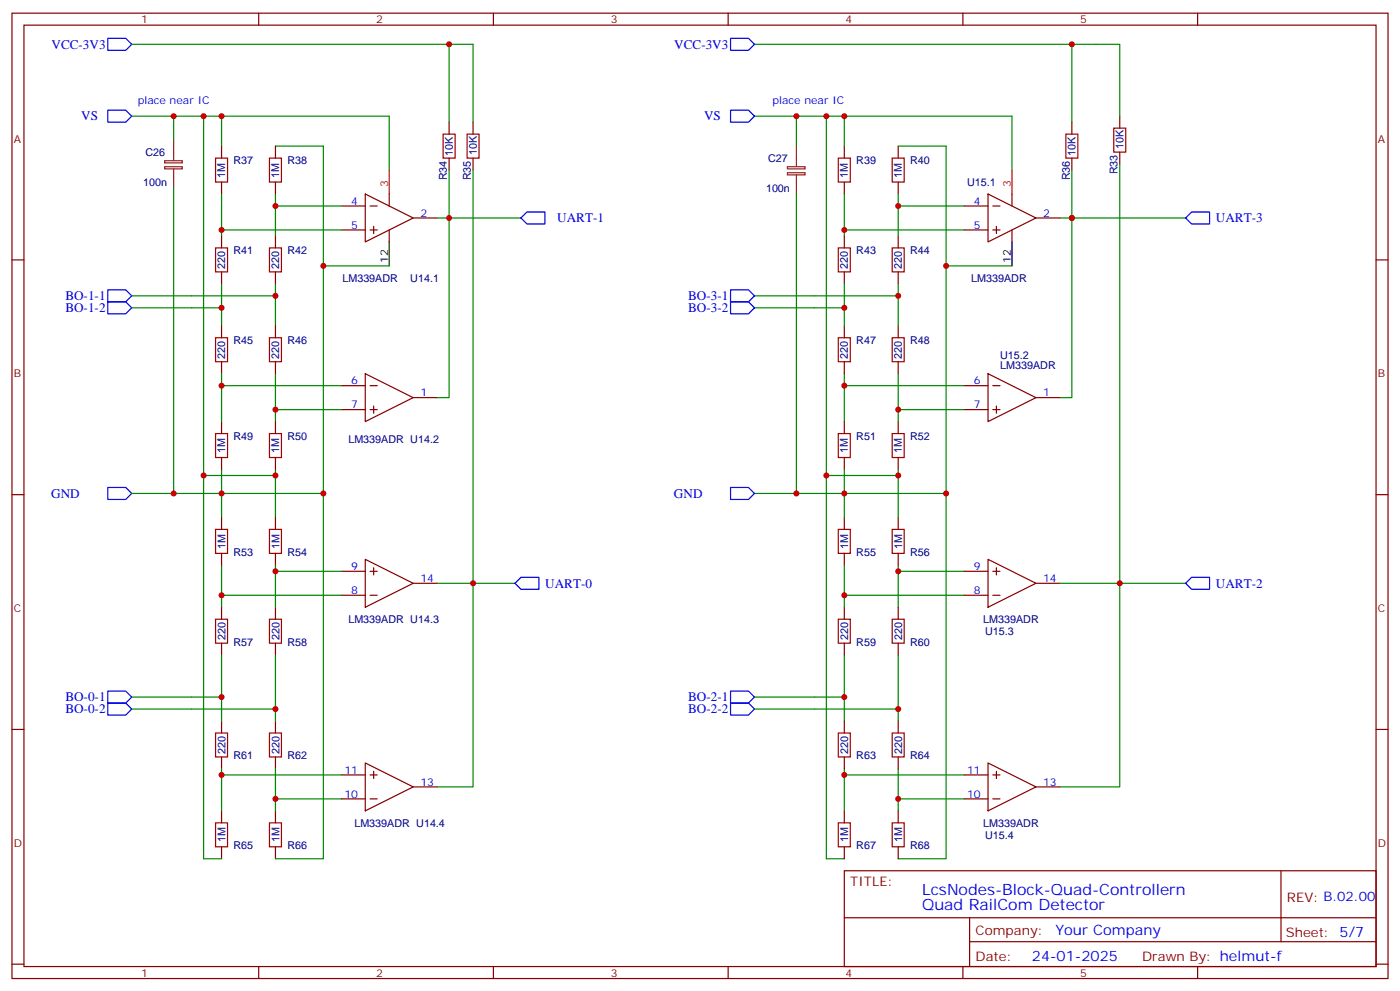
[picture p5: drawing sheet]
<svg xmlns="http://www.w3.org/2000/svg" width="412mm" height="292mm" viewBox="0 0 412 292" stroke-linecap="round" stroke-linejoin="round" font-family="sans-serif">
<g fill="none" stroke="#870000" stroke-width=".35">
<path d="M3.5 3.9h405.4v284.3h-405.4zM7.1 7.4h398.2v277.3h-398.2zM76.2 3.9v3.5M145.3 3.9v3.5M214.5 3.9v3.5M283.6 3.9v3.5M352.8 3.9v3.5M132.3 36v3.5M139.3 36v3.5M315.7 36v3.5M329.8 34.2v3.5M65.3 43v3.6"/>
<path d="M65.3 53.6v3.6M81.1 43v3.6M81.1 53.6v3.6M107.6 57.2l14.1 7-14.1 7.1zM114.7 57.2v3.5M132.3 46.6v3.5M139.3 46.6v3.5M248.7 43v3.6M248.7 53.6v3.6M264.6 43v3.6M264.6 53.6v3.6M291 57.2l14.2 7-14.2 7.1z"/>
<path d="M298.1 57.2v3.5M315.7 46.6v3.5M329.8 44.8v3.5M3.5 76.6h3.6M65.3 69.5v3.5M81.1 69.5v3.5M100.5 60.7h7.1M100.5 67.7h7.1M109 60.7h2.1M109 67.7h2.1M110.1 66.7v2.1M114.7 67.7v3.6"/>
<path d="M121.7 64.2h7.1M248.7 69.5v3.5M264.6 69.5v3.5M284 60.7h7M284 67.7h7M292.5 60.7h2.1M292.5 67.7h2.1M293.5 66.7v2.1M298.1 67.7v3.6M305.2 64.2h7M405.3 76.6h3.6M65.3 80.1v3.5"/>
<path d="M65.3 96v3.5M81.1 80.1v3.5M81.1 96v3.5M248.7 80.1v3.5M248.7 96v3.5M264.6 80.1v3.5M264.6 96v3.5M65.3 106.5v3.6M81.1 106.5v3.6M100.5 113.6h7.1M107.6 110.1l14.1 7-14.1 7.1zM109 113.6h2.1"/>
<path d="M110.1 119.6v2.1M121.7 117.1h7.1M248.7 106.5v3.6M264.6 106.5v3.6M284 113.6h7M291 110.1l14.2 7-14.2 7.1zM292.5 113.6h2.1M293.5 119.6v2.1M305.2 117.1h7M65.3 124.2v3.5M65.3 134.8v3.5M81.1 124.2v3.5"/>
<path d="M81.1 134.8v3.5M100.5 120.7h7.1M109 120.7h2.1M248.7 124.2v3.5M248.7 134.8v3.5M264.6 124.2v3.5M264.6 134.8v3.5M284 120.7h7M292.5 120.7h2.1M3.5 145.7h3.6M65.3 152.4v3.5M81.1 152.4v3.5"/>
<path d="M248.7 152.4v3.5M264.6 152.4v3.5M405.3 145.7h3.6M65.3 163v3.5M65.3 178.9v3.5M81.1 163v3.5M81.1 178.9v3.5M100.5 175.3h7.1M100.5 168.3h7.1M107.6 164.7l14.1 7.1-14.1 7.1zM109 175.3h2.1M109 168.3h2.1"/>
<path d="M110.1 167.2v2.1M121.7 171.8h7.1M248.7 163v3.5M248.7 178.9v3.5M264.6 163v3.5M264.6 178.9v3.5M284 175.3h7M284 168.3h7M291 164.7l14.2 7.1-14.2 7.1zM292.5 175.3h2.1M292.5 168.3h2.1M293.5 167.2v2.1"/>
<path d="M305.2 171.8h7M65.3 189.4v3.6M81.1 189.4v3.6M248.7 189.4v3.6M264.6 189.4v3.6M3.5 214.8h3.6M65.3 212.4v3.5M81.1 212.4v3.5M248.7 212.4v3.5M264.6 212.4v3.5M405.3 214.8h3.6M65.3 223v3.5"/>
<path d="M65.3 238.8v3.6M81.1 223v3.5M81.1 238.8v3.6M100.5 228.2h7.1M100.5 235.3h7.1M107.6 224.7l14.1 7.1-14.1 7zM109 228.2h2.1M109 235.3h2.1M110.1 227.2v2.1M121.7 231.8h7.1M248.7 223v3.5M248.7 238.8v3.6"/>
<path d="M264.6 223v3.5M264.6 238.8v3.6M284 228.2h7M284 235.3h7M291 224.7l14.2 7.1-14.2 7zM292.5 228.2h2.1M292.5 235.3h2.1M293.5 227.2v2.1M305.2 231.8h7M65.3 249.4v3.5M81.1 249.4v3.5M248.7 256.5h156.6v28.2h-156.6z"/>
<path d="M248.7 249.4v3.5M264.6 249.4v3.5M377.3 256.5v20.9M248.7 270.3h156.5M285.6 277.4h119.6M285.6 270.3v14.1M3.5 284h3.6M76.2 284.7v3.5M145.3 284.7v3.5M214.5 284.7v3.5M283.6 284.7v3.5M352.8 284.7v3.5"/>
<path d="M405.3 284h3.6"/>
</g>
<g fill="none" stroke="#008700" stroke-width=".35">
<path d="M38.8 13.1h100.5v22.9M132.3 13.1v22.9M222.2 13.1h107.6v21.1M315.7 13.1v22.9M38.8 34.2h75.9v15.9M51.2 34.2v7.1M60 34.2v105.9h21.1v-1.8M65.3 34.2v8.8M222.2 34.2h75.9v15.9M234.6 34.2v8.8M243.4 34.2v105.9h21.2v-1.8M248.7 34.2v8.8"/>
<path d="M51.2 55.4v89.9M65.3 57.2v12.3M81.1 43h14.1v102.3h-29.9v-7M81.1 57.2v12.3M132.3 50.1v67h-3.5M139.3 50.1v181.7h-10.5M234.6 57.2v88.1M248.7 57.2v12.3M264.6 43h14.1v102.3h-30v-7M264.6 57.2v12.3M315.7 50.1v67h-3.5M329.8 48.3v183.5h-17.6"/>
<path d="M65.3 67.7h35.2M81.1 60.7h19.4M95.2 78.3h19.5M128.8 64.2h24.7M248.7 67.7h35.3M264.6 60.7h19.4M278.7 78.3h19.4M312.2 64.2h37M38.8 90.7h26.5M38.8 87.1h42.3M65.3 83.6v12.4M81.1 83.6v12.4"/>
<path d="M222.2 90.7h26.5M222.2 87.1h42.4M248.7 83.6v12.4M264.6 83.6v12.4M65.3 110.1v14.1M65.3 113.6h35.2M81.1 110.1v14.1M248.7 113.6h35.3M248.7 110.1v14.1M264.6 110.1v14.1M81.1 120.7h19.4M264.6 120.7h19.4"/>
<path d="M38.8 145.3h26.5v7.1M60 140.1v112.8h5.3M81.1 140.1v12.3M95.2 145.3v107.6h-14.1M222.2 145.3h26.5v7.1M243.4 140.1v112.8h5.3M264.6 140.1v12.3M278.7 145.3v107.6h-14.1M65.3 166.5v12.4M65.3 175.3h35.2M81.1 166.5v12.4M81.1 168.3h19.4"/>
<path d="M128.8 171.8h22.9M248.7 175.3h35.3M248.7 166.5v12.4M264.6 168.3h19.4M264.6 166.5v12.4M312.2 171.8h37M65.3 193v19.4M81.1 193v19.4M248.7 193v19.4M264.6 193v19.4M38.8 208.8h42.3M38.8 205.3h26.5"/>
<path d="M222.2 208.8h42.4M222.2 205.3h26.5M65.3 226.5v12.3M65.3 228.2h35.2M81.1 226.5v12.3M81.1 235.3h19.4M248.7 228.2h35.3M248.7 226.5v12.3M264.6 235.3h19.4M264.6 226.5v12.3"/>
</g>
<path d="M114.7 50.1v7.1M298.1 50.1v7.1" fill="none" stroke="#f00" stroke-width=".35"/>
<path d="M114.7 71.3v7M298.1 71.3v7" fill="none" stroke="#000" stroke-width=".35"/>
<g fill="none" stroke="#a10000" stroke-width=".35">
<path d="M130.5 39.5h3.6v7.1h-3.6zM137.6 39.5h3.5v7.1h-3.5zM314 39.5h3.5v7.1h-3.5zM328.1 37.7h3.5v7.1h-3.5zM63.5 46.6h3.5v7h-3.5zM79.4 46.6h3.5v7h-3.5zM246.9 46.6h3.6v7h-3.6zM262.8 46.6h3.5v7h-3.5zM63.5 73h3.5v7.1h-3.5zM79.4 73h3.5v7.1h-3.5zM246.9 73h3.6v7.1h-3.6zM262.8 73h3.5v7.1h-3.5z"/>
<path d="M63.5 99.5h3.5v7h-3.5zM79.4 99.5h3.5v7h-3.5zM246.9 99.5h3.6v7h-3.6zM262.8 99.5h3.5v7h-3.5zM63.5 127.7h3.5v7.1h-3.5zM79.4 127.7h3.5v7.1h-3.5zM246.9 127.7h3.6v7.1h-3.6zM262.8 127.7h3.5v7.1h-3.5zM63.5 155.9h3.5v7.1h-3.5zM79.4 155.9h3.5v7.1h-3.5zM246.9 155.9h3.6v7.1h-3.6zM262.8 155.9h3.5v7.1h-3.5z"/>
<path d="M63.5 182.4h3.5v7h-3.5zM79.4 182.4h3.5v7h-3.5zM246.9 182.4h3.6v7h-3.6zM262.8 182.4h3.5v7h-3.5zM63.5 215.9h3.5v7.1h-3.5zM79.4 215.9h3.5v7.1h-3.5zM246.9 215.9h3.6v7.1h-3.6zM262.8 215.9h3.5v7.1h-3.5zM63.5 242.4h3.5v7h-3.5zM79.4 242.4h3.5v7h-3.5zM246.9 242.4h3.6v7h-3.6zM262.8 242.4h3.5v7h-3.5z"/>
</g>
<g fill="none" stroke="#00f" stroke-width=".35">
<path d="M31.7 11.3h5.3l1.8 1.8-1.8 1.7h-5.3zM215.2 11.3h5.3l1.7 1.8-1.7 1.7h-5.3zM31.7 32.5h5.3l1.8 1.7-1.8 1.8h-5.3zM215.2 32.5h5.3l1.7 1.7-1.7 1.8h-5.3zM155.2 62.4h5.3v3.6h-5.3l-1.7-1.8zM351 62.4h5.3v3.6h-5.3l-1.8-1.8zM31.7 88.9h5.3l1.8 1.8-1.8 1.7h-5.3zM31.7 85.4h5.3l1.8 1.7-1.8 1.8h-5.3zM215.2 85.4h5.3l1.7 1.7-1.7 1.8h-5.3zM215.2 88.9h5.3l1.7 1.8-1.7 1.7h-5.3zM31.7 143.6h5.3l1.8 1.7-1.8 1.8h-5.3zM215.2 143.6h5.3l1.7 1.7-1.7 1.8h-5.3z"/>
<path d="M153.5 170h5.2v3.6h-5.2l-1.8-1.8zM351 170h5.3v3.6h-5.3l-1.8-1.8zM31.7 207.1h5.3l1.8 1.7-1.8 1.8h-5.3zM31.7 203.6h5.3l1.8 1.7-1.8 1.8h-5.3zM215.2 203.6h5.3l1.7 1.7-1.7 1.8h-5.3zM215.2 207.1h5.3l1.7 1.7-1.7 1.8h-5.3z"/>
</g>
<path d="M48.5 47.3h5.2v.7h-5.2zM48.5 49.1h5.2v.6h-5.2zM51.2 41.3v6M51.2 49.7v5.7M232 49.1h5.1v.6h-5.1zM232 50.9h5.1v.6h-5.1zM234.6 43v6M234.6 51.5v5.7" fill="none" stroke="#8c2424" stroke-width=".35"/>
<g fill="#c00">
<circle cx="65.3" cy="34.2" r=".88"/>
<circle cx="60" cy="34.2" r=".88"/>
<circle cx="132.3" cy="13.1" r=".88"/>
<circle cx="95.3" cy="78.3" r=".88"/>
<circle cx="81.1" cy="140.1" r=".88"/>
<circle cx="81.1" cy="235.3" r=".88"/>
<circle cx="95.3" cy="145.3" r=".88"/>
<circle cx="65.3" cy="228.2" r=".88"/>
<circle cx="65.3" cy="175.3" r=".88"/>
<circle cx="81.1" cy="168.3" r=".88"/>
<circle cx="65.3" cy="145.3" r=".88"/>
<circle cx="65.3" cy="113.6" r=".88"/>
<circle cx="65.3" cy="90.7" r=".88"/>
<circle cx="81.1" cy="120.6" r=".88"/>
<circle cx="81.1" cy="60.7" r=".88"/>
<circle cx="65.3" cy="67.7" r=".88"/>
<circle cx="81.1" cy="208.8" r=".88"/>
<circle cx="65.3" cy="205.3" r=".88"/>
<circle cx="60" cy="140.1" r=".88"/>
<circle cx="243.4" cy="140.1" r=".88"/>
<circle cx="248.7" cy="205.3" r=".88"/>
<circle cx="264.6" cy="208.8" r=".88"/>
<circle cx="248.7" cy="67.7" r=".88"/>
<circle cx="264.6" cy="60.7" r=".88"/>
<circle cx="264.6" cy="120.6" r=".88"/>
<circle cx="248.7" cy="90.7" r=".88"/>
<circle cx="248.7" cy="113.6" r=".88"/>
<circle cx="248.7" cy="145.3" r=".88"/>
<circle cx="264.6" cy="168.3" r=".88"/>
<circle cx="248.7" cy="175.3" r=".88"/>
<circle cx="248.7" cy="228.2" r=".88"/>
<circle cx="278.7" cy="145.3" r=".88"/>
<circle cx="264.6" cy="235.3" r=".88"/>
<circle cx="264.6" cy="140.1" r=".88"/>
<circle cx="278.7" cy="78.3" r=".88"/>
<circle cx="315.7" cy="13.1" r=".88"/>
<circle cx="243.4" cy="34.2" r=".88"/>
<circle cx="248.7" cy="34.2" r=".88"/>
<circle cx="139.3" cy="171.8" r=".88"/>
<circle cx="81.1" cy="87.1" r=".88"/>
<circle cx="264.6" cy="87.1" r=".88"/>
<circle cx="51.2" cy="34.2" r=".88"/>
<circle cx="51.2" cy="145.3" r=".88"/>
<circle cx="234.6" cy="145.3" r=".88"/>
<circle cx="234.6" cy="34.2" r=".88"/>
<circle cx="132.3" cy="64.2" r=".88"/>
<circle cx="315.7" cy="64.2" r=".88"/>
<circle cx="329.8" cy="171.8" r=".88"/>
</g>
<g font-size="4.6" fill="#00f">
<text x="271.6" y="263.5">LcsNodes-Block-Quad-Controllern</text>
<text x="271.6" y="268.1">Quad RailCom Detector</text>
</g>
<g font-size="4.2" fill="#00f">
<text x="310.9" y="275.3">Your Company</text>
<text x="304" y="283.1">24-01-2025</text>
</g>
<g font-size="3.9" fill="#00f">
<text x="15.2" y="14.3">VCC-3V3</text>
<text x="198.6" y="14.3">VCC-3V3</text>
<text x="23.9" y="35.5">VS</text>
<text x="207.4" y="35.5">VS</text>
<text x="164.2" y="65.5">UART-1</text>
<text x="358.2" y="65.5">UART-3</text>
<text x="19.2" y="88.4">BO-1-1</text>
<text x="202.7" y="88.4">BO-3-1</text>
<text x="19.2" y="91.9">BO-1-2</text>
<text x="202.7" y="91.9">BO-3-2</text>
<text x="15.1" y="146.6">GND</text>
<text x="198.5" y="146.6">GND</text>
<text x="160.6" y="173.1">UART-0</text>
<text x="358.2" y="173.1">UART-2</text>
<text x="19.2" y="206.6">BO-0-1</text>
<text x="202.7" y="206.6">BO-2-1</text>
<text x="19.2" y="210.1">BO-0-2</text>
<text x="202.7" y="210.1">BO-2-2</text>
</g>
<g font-size="3.9" fill="#800">
<text x="250.5" y="261.1">TITLE:</text>
<text x="379.1" y="265.7">REV: B.02.00</text>
<text x="287.4" y="275.3">Company:</text>
<text x="378.7" y="275.9">Sheet: 5/7</text>
<text x="287.4" y="282.9">Date:</text>
<text x="336.4" y="283">Drawn By: helmut-f</text>
</g>
<g font-size="3.2" fill="#800">
<text x="41.6" y="6.9">1</text>
<text x="110.8" y="6.9">2</text>
<text x="179.9" y="6.9">3</text>
<text x="249.1" y="6.9">4</text>
<text x="318.2" y="6.9">5</text>
<text x="4.1" y="42">A</text>
<text x="405.9" y="42">A</text>
<text x="4.1" y="111.1">B</text>
<text x="405.9" y="111.1">B</text>
<text x="4.1" y="180.3">C</text>
<text x="405.9" y="180.3">C</text>
<text x="4.1" y="249.4">D</text>
<text x="405.9" y="249.4">D</text>
<text x="41.6" y="287.7">1</text>
<text x="110.8" y="287.7">2</text>
<text x="179.9" y="287.7">3</text>
<text x="249.1" y="287.7">4</text>
<text x="318.2" y="287.7">5</text>
</g>
<g font-size="3.2" fill="#00f">
<text x="40.6" y="30.7">place near IC</text>
<text x="227.5" y="30.7">place near IC</text>
<text x="103.5" y="60.3">4</text>
<text x="123.8" y="63.9">2</text>
<text x="286.9" y="60.3">4</text>
<text x="307.3" y="63.9">2</text>
<text x="103.5" y="67.4">5</text>
<text x="286.9" y="67.4">5</text>
<text x="103.5" y="113.2">6</text>
<text x="286.9" y="113.2">6</text>
<text x="123.8" y="116.8">1</text>
<text x="307.3" y="116.8">1</text>
<text x="103.5" y="120.3">7</text>
<text x="286.9" y="120.3">7</text>
<text x="103.5" y="167.9">9</text>
<text x="286.9" y="167.9">9</text>
<text x="123.8" y="171.5">14</text>
<text x="307.3" y="171.5">14</text>
<text x="103.5" y="175">8</text>
<text x="286.9" y="175">8</text>
<text x="101.4" y="227.9">11</text>
<text x="284.9" y="227.9">11</text>
<text x="123.8" y="231.4">13</text>
<text x="307.3" y="231.4">13</text>
<text x="101.4" y="235">10</text>
<text x="284.9" y="235">10</text>
</g>
<g font-size="3.2" fill="#000080">
<text x="42.8" y="45.9">C26</text>
<text x="133.4" y="46" transform="rotate(-90 133.4 46)">10K</text>
<text x="140.5" y="45.8" transform="rotate(-90 140.5 45.8)">10K</text>
<text x="226.3" y="47.7">C27</text>
<text x="316.8" y="46" transform="rotate(-90 316.8 46)">10K</text>
<text x="331" y="44" transform="rotate(-90 331 44)">10K</text>
<text x="66.3" y="52.4" transform="rotate(-90 66.3 52.4)">1M</text>
<text x="68.8" y="48.3">R37</text>
<text x="82.2" y="52.4" transform="rotate(-90 82.2 52.4)">1M</text>
<text x="84.7" y="48.3">R38</text>
<text x="131.7" y="53.1" transform="rotate(-90 131.7 53.1)">R34</text>
<text x="138.7" y="53.1" transform="rotate(-90 138.7 53.1)">R35</text>
<text x="249.8" y="52.4" transform="rotate(-90 249.8 52.4)">1M</text>
<text x="252.2" y="48.3">R39</text>
<text x="265.7" y="52.4" transform="rotate(-90 265.7 52.4)">1M</text>
<text x="268.1" y="48.3">R40</text>
<text x="315.1" y="53.1" transform="rotate(-90 315.1 53.1)">R36</text>
<text x="329.2" y="51.3" transform="rotate(-90 329.2 51.3)">R33</text>
<text x="42.2" y="54.8">100n</text>
<text x="225.6" y="56.5">100n</text>
<text x="284.9" y="54.8">U15.1</text>
<text x="68.8" y="74.8">R41</text>
<text x="84.7" y="74.8">R42</text>
<text x="252.2" y="74.8">R43</text>
<text x="268.1" y="74.8">R44</text>
<text x="66.3" y="79.3" transform="rotate(-90 66.3 79.3)">220</text>
<text x="82.2" y="79.3" transform="rotate(-90 82.2 79.3)">220</text>
<text x="100.9" y="83">LM339ADR</text>
<text x="120.8" y="83">U14.1</text>
<text x="249.8" y="79.3" transform="rotate(-90 249.8 79.3)">220</text>
<text x="265.7" y="79.3" transform="rotate(-90 265.7 79.3)">220</text>
<text x="286.1" y="83">LM339ADR</text>
<text x="68.8" y="101.2">R45</text>
<text x="84.7" y="101.2">R46</text>
<text x="252.2" y="101.2">R47</text>
<text x="268.1" y="101.2">R48</text>
<text x="66.3" y="105.8" transform="rotate(-90 66.3 105.8)">220</text>
<text x="82.2" y="105.8" transform="rotate(-90 82.2 105.8)">220</text>
<text x="249.8" y="105.8" transform="rotate(-90 249.8 105.8)">220</text>
<text x="265.7" y="105.8" transform="rotate(-90 265.7 105.8)">220</text>
<text x="294.6" y="105.7">U15.2</text>
<text x="294.6" y="108.8">LM339ADR</text>
<text x="68.8" y="129.5">R49</text>
<text x="84.7" y="129.5">R50</text>
<text x="102.6" y="130.6">LM339ADR U14.2</text>
<text x="252.2" y="129.5">R51</text>
<text x="268.1" y="129.5">R52</text>
<text x="66.3" y="133.5" transform="rotate(-90 66.3 133.5)">1M</text>
<text x="82.2" y="133.5" transform="rotate(-90 82.2 133.5)">1M</text>
<text x="249.8" y="133.5" transform="rotate(-90 249.8 133.5)">1M</text>
<text x="265.7" y="133.5" transform="rotate(-90 265.7 133.5)">1M</text>
<text x="66.4" y="161.6" transform="rotate(-90 66.4 161.6)">1M</text>
<text x="82.3" y="161.6" transform="rotate(-90 82.3 161.6)">1M</text>
<text x="249.9" y="161.6" transform="rotate(-90 249.9 161.6)">1M</text>
<text x="265.7" y="161.6" transform="rotate(-90 265.7 161.6)">1M</text>
<text x="68.8" y="163.7">R53</text>
<text x="84.7" y="163.7">R54</text>
<text x="252.2" y="163.7">R55</text>
<text x="268.1" y="163.7">R56</text>
<text x="102.6" y="183.5">LM339ADR U14.3</text>
<text x="289.6" y="183.5">LM339ADR</text>
<text x="66.4" y="188.5" transform="rotate(-90 66.4 188.5)">220</text>
<text x="68.8" y="190.1">R57</text>
<text x="82.3" y="188.5" transform="rotate(-90 82.3 188.5)">220</text>
<text x="84.7" y="190.1">R58</text>
<text x="249.9" y="188.5" transform="rotate(-90 249.9 188.5)">220</text>
<text x="252.2" y="190.1">R59</text>
<text x="265.7" y="188.5" transform="rotate(-90 265.7 188.5)">220</text>
<text x="268.1" y="190.1">R60</text>
<text x="290.2" y="187">U15.3</text>
<text x="66.4" y="222" transform="rotate(-90 66.4 222)">220</text>
<text x="82.3" y="222" transform="rotate(-90 82.3 222)">220</text>
<text x="249.9" y="222" transform="rotate(-90 249.9 222)">220</text>
<text x="265.7" y="222" transform="rotate(-90 265.7 222)">220</text>
<text x="68.8" y="223.7">R61</text>
<text x="84.7" y="223.7">R62</text>
<text x="252.2" y="223.7">R63</text>
<text x="268.1" y="223.7">R64</text>
<text x="104.4" y="243.5">LM339ADR U14.4</text>
<text x="289.6" y="243.5">LM339ADR</text>
<text x="66.4" y="248" transform="rotate(-90 66.4 248)">1M</text>
<text x="68.8" y="250.1">R65</text>
<text x="82.3" y="248" transform="rotate(-90 82.3 248)">1M</text>
<text x="84.7" y="250.1">R66</text>
<text x="249.9" y="248" transform="rotate(-90 249.9 248)">1M</text>
<text x="252.2" y="250.1">R67</text>
<text x="265.7" y="248" transform="rotate(-90 265.7 248)">1M</text>
<text x="268.1" y="250.1">R68</text>
<text x="290.2" y="247">U15.4</text>
</g>
<g font-size="3.2" fill="#f00">
<text x="114.3" y="55" transform="rotate(-90 114.3 55)">3</text>
<text x="297.7" y="55" transform="rotate(-90 297.7 55)">3</text>
</g>
<g font-size="3.2">
<text x="114.3" y="77.4" transform="rotate(-90 114.3 77.4)">12</text>
<text x="297.7" y="77.4" transform="rotate(-90 297.7 77.4)">12</text>
</g>
</svg>
